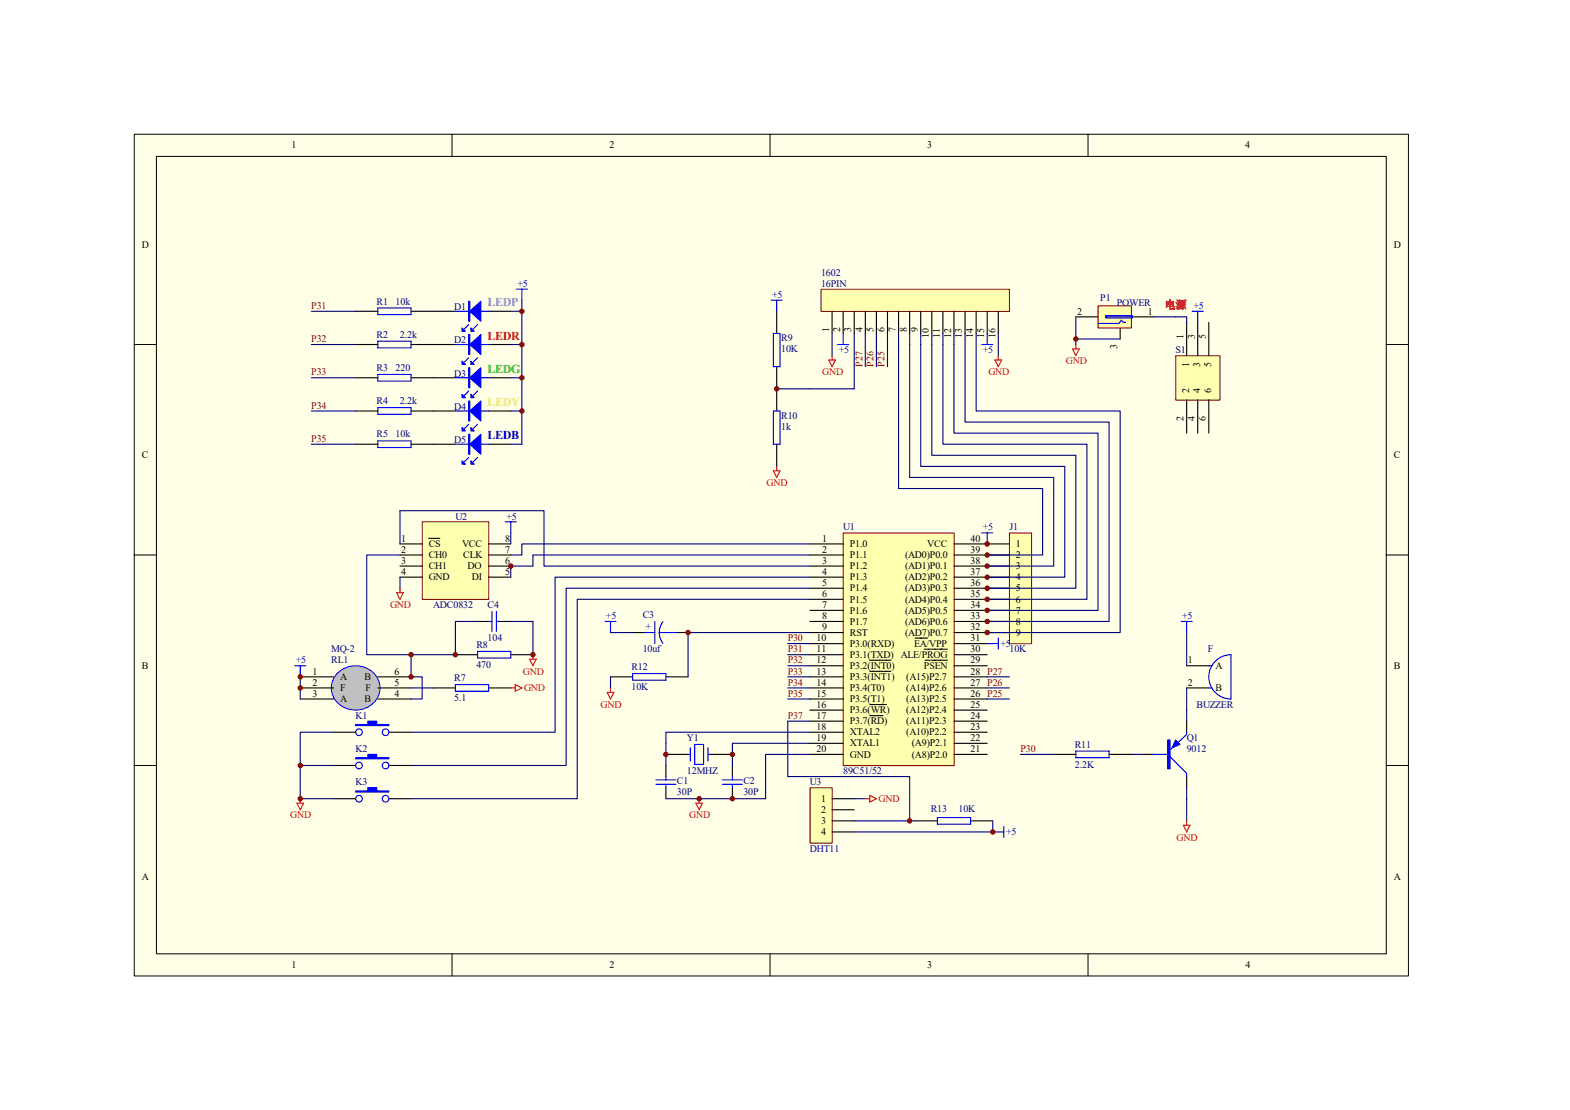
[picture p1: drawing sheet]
<svg xmlns="http://www.w3.org/2000/svg" width="297mm" height="210mm" viewBox="0 0 297 210" stroke-linecap="round" stroke-linejoin="round" font-family="sans-serif">
<path d="M25.4 25.4h241v159.3h-241z" fill="#ffffe8"/>
<g fill="none" stroke="#000" stroke-width=".19">
<path d="M25.4 25.4h241v159.3h-241zM29.6 29.6h232.7v150.9h-232.7zM85.5 25.4v4.2M145.7 25.4v4.2M205.8 25.4v4.2M25.4 65.2h4.2M262.2 65.2h4.2M25.4 105h4.2M262.2 105h4.2M25.4 144.8h4.2M262.2 144.8h4.2M85.5 180.5v4.2"/>
<path d="M145.7 180.5v4.2M205.8 180.5v4.2"/>
</g>
<path d="M119.7 119.7h2.1M128.1 119.7h2.1M224.5 126h4.2M224.5 130.2h4.2M126 144.8v2.1M126 149v2.1M138.5 144.8v2.1M138.5 149v2.1" fill="none" stroke="#000" stroke-width=".21"/>
<g fill="none" stroke="#00f" stroke-width=".21">
<path d="M121.8 119.7h2.1M123.9 117.6v4.2M124.7 119.7l.1 .9 .6 1.1M124.7 119.7h3.4M125.4 117.6l-.6 1.2-.1 .9M228.7 130.2h.6M228.7 126h.6M229.7 125.4a4.2 4.2 0 0 1 3.2-1.5v8.4a4.2 4.2 0 0 1-3.8-2.5 4.2 4.2 0 0 1 .6-4.4zM124.1 147.6h3.8M124.1 148.4h3.8M126 146.9v.7M126 148.4v.6"/>
<path d="M136.7 147.6h3.7M136.7 148.4h3.7M138.5 146.9v.7M138.5 148.4v.6"/>
</g>
<path d="M191 100.9h4.2v20.9h-4.2z" fill="#ffffb0"/>
<path d="M191 100.8h4.2v21h-4.2z" fill="none" stroke="#800000" stroke-width=".19"/>
<g fill="none" stroke="#000" stroke-width=".21">
<path d="M67.3 84.1h4.2M77.8 84.1h8.3M92.4 84.1h4.2M186.8 102.9h4.2M186.8 105h4.2M186.8 107.1h4.2M186.8 109.2h4.2M186.8 111.3h4.2M186.8 113.4h4.2M186.8 115.5h4.2M186.8 117.6h4.2M186.8 119.7h4.2"/>
<path d="M115.5 128.1h4.2M126 128.1h4.2M126 142.7h4.2M134.4 142.7h4.1M199.3 142.7h4.2M209.8 142.7h4.2"/>
</g>
<g fill="none" stroke="#00f" stroke-width=".21">
<path d="M97.7 54.7h2.1M98.7 54.7v2.1M71.5 83.4h6.3v1.3h-6.3zM86.1 84.1h6.3M88.7 86.6l-.9 .8M90.3 86.6l-.8 .8M114.4 117.6h2.1M115.5 117.6v2.1M223.4 117.6h2.1M224.5 117.6v2.1M119.7 127.4h6.3v1.3h-6.3zM130.2 142.7h.4"/>
<path d="M130.6 141.5v2.5M131.4 140.9h1.7v3.7h-1.7zM133.9 141.5v2.5M133.9 142.7h.5M203.5 142.1h6.3v1.3h-6.3z"/>
</g>
<path d="M130.2 119.7h23M224.5 119.7v6.3M153.2 138.5h-27.2v6.3M224.5 130.2v4.2M153.2 140.6h-14.7v4.2M153.2 142.7h-8.4v8.4h-18.8M224.5 151.1v4.2" fill="none" stroke="#000080" stroke-width=".21"/>
<path d="M114.9 131h1.2l-.6 1.3zM115.5 130.2v.8M131.6 152h1.3l-.6 1.2zM132.3 151.1v.9M223.9 156.1h1.2l-.6 1.3zM224.5 155.3v.8" fill="none" stroke="#f00" stroke-width=".21"/>
<g fill="#00f" stroke="#00f" stroke-width=".21">
<path d="M88.9 84.1l2.1-1.9v3.7z"/>
<path d="M87.4 87.2l.6 .6h-.6z"/>
<path d="M89.1 87.2l.6 .6h-.6z"/>
<path d="M88.7 82.2h.2v3.7h-.2z" fill-rule="evenodd"/>
</g>
<path d="M155.4 54.8h35.6v4.1h-35.6z" fill="#ffffb0"/>
<path d="M155.3 54.7h35.7v4.2h-35.7z" fill="none" stroke="#800000" stroke-width=".19"/>
<g fill="none" stroke="#000" stroke-width=".21">
<path d="M157.4 58.9v4.2M159.5 58.9v4.2M161.6 58.9v4.2M163.7 58.9v4.2M165.8 58.9v4.2M167.9 58.9v4.2M170 58.9v4.2M172.1 58.9v4.2M174.2 58.9v4.2M176.3 58.9v4.2M178.4 58.9v4.2M180.5 58.9v4.2"/>
<path d="M182.6 58.9v4.2M184.7 58.9v4.2M186.8 58.9v4.2M188.9 58.9v4.2"/>
</g>
<path d="M158.5 65.2h2.1M159.5 63.1v2.1M185.7 65.2h2.1M186.8 63.1v2.1" fill="none" stroke="#00f" stroke-width=".21"/>
<path d="M188.2 68.1h1.3l-.6 1.3zM188.9 67.3v.8M146.3 89.1h1.3l-.7 1.2zM146.9 88.2v.9" fill="none" stroke="#f00" stroke-width=".21"/>
<path d="M170 63.1v29.3h27.2v12.6h-10.4M172.1 63.1v27.2h27.2v16.8h-12.5M174.2 63.1v25.1h27.2v21h-14.6M176.3 63.1v23h27.2v25.2h-16.7M178.4 63.1v21h27.2v29.3h-18.8M180.5 63.1v18.9h27.2v33.5h-20.9M182.6 63.1v16.8h27.2v37.7h-23M184.7 63.1v14.7h27.2v41.9h-25.1" fill="none" stroke="#000080" stroke-width=".21"/>
<path d="M63.8 127.5a4.8 4.8 0 0 1 8 1.9 4.5 4.5 0 0 1-2 4.3 4.5 4.5 0 0 1-4.8 .1 4 4 0 0 1-1.2-6.3z" fill-rule="evenodd" fill="#c0c0c0" stroke="#00f" stroke-width=".19"/>
<g fill="none" stroke="#000" stroke-width=".21">
<path d="M146.9 58.9v4.2M203.5 59.9h4.2M214 59.9h4.2M146.9 69.4v8.4M211.9 62v2.1M146.9 84.1v4.1M90.3 117.6h2.1M94.5 117.6h2.1M56.8 128.1h6.3M56.8 130.2h6.3M56.8 132.3h6.3M71.5 128.1h6.3"/>
<path d="M71.5 130.2h6.3M71.5 132.3h6.3M82 130.2h4.1M86.1 123.9h4.2M92.4 130.2h4.2M96.6 123.9h4.2M224.5 136.4v2.1M216.1 142.7h2.1M224.5 146.9v2.1"/>
</g>
<g fill="none" stroke="#00f" stroke-width=".21">
<path d="M145.9 56.8h2.1M146.9 56.8v2.1M146.3 77.8h1.3v6.3h-1.3zM146.3 63.1h1.3v6.3h-1.3zM92.4 117.6h.7M93.1 115.7v3.8M93.9 117.6h.6M93.9 115.7v3.8M185.7 100.8h2.1M186.8 100.8v2.1M55.8 126h2.1M56.8 126v2.1"/>
<path d="M86.1 129.5h6.3v1.3h-6.3zM90.3 123.2h6.3v1.3h-6.3zM224.5 138.5v.5l-3.2 2.9M218 142.7h2.9M221.3 143.2l3.2 3.1v.6"/>
</g>
<path d="M156.8 68.1h1.2l-.6 1.3zM157.4 67.3v.8M96.6 130.2h.9M97.5 129.5l1.2 .7-1.2 .6zM100.2 124.7h1.2l-.6 1.3zM100.8 123.9v.8" fill="none" stroke="#f00" stroke-width=".21"/>
<path d="M157.4 63.1v4.2M161.6 63.1v10.5h-14.7M188.9 63.1v4.2M90.3 117.6h-4.2v6.3h-8.3v4.2M96.6 117.6h4.2v6.3M56.8 128.1v4.2M224.5 134.4v2M214 142.7h2.1M224.5 149v2.1" fill="none" stroke="#000080" stroke-width=".21"/>
<g fill="#00f" stroke="#00f" stroke-width=".21">
<path d="M222.4 140l.8 .9-1.4 .6z"/>
<path d="M220.9 140h.4v5.5h-.4z" fill-rule="evenodd"/>
</g>
<path d="M207.8 57.9h6.2v4.2h-6.2z" fill="#ffffb0"/>
<path d="M207.7 57.9h6.3v4.2h-6.3z" fill="none" stroke="#800000" stroke-width=".19"/>
<path d="M209.2 59.7h5v.5h-5zM209.2 59.9h5M213 61h-.5l-.4-.4-.4 .6h-4" fill="none" stroke="#00f" stroke-width=".21"/>
<path d="M203.5 59.9v4.2" fill="none" stroke="#000080" stroke-width=".21"/>
<path d="M222.5 67.4h8.3v8.3h-8.3z" fill="#ffffb0"/>
<path d="M222.4 67.3h8.4v8.4h-8.4z" fill="none" stroke="#800000" stroke-width=".19"/>
<path d="M224.5 61v6.3M224.5 75.7v6.3M226.6 61v6.3M226.6 75.7v6.3M228.7 61v6.3M228.7 75.7v6.3" fill="none" stroke="#000" stroke-width=".21"/>
<path d="M218.2 59.9h6.3v1.1M211.9 64.1h-8.4v1.1" fill="none" stroke="#000080" stroke-width=".21"/>
<path d="M225.5 58.9h2.1M226.6 58.9v2.1" fill="none" stroke="#00f" stroke-width=".21"/>
<path d="M202.9 66h1.3l-.7 1.3zM203.5 65.2v.8" fill="none" stroke="#f00" stroke-width=".21"/>
<path d="M159.6 100.9h20.9v44h-20.9z" fill="#ffffb0"/>
<path d="M159.5 100.8h21v44.1h-21z" fill="none" stroke="#800000" stroke-width=".19"/>
<g fill="none" stroke="#000" stroke-width=".21">
<path d="M153.2 102.9h6.3M153.2 105h6.3M153.2 107.1h6.3M153.2 109.2h6.3M153.2 111.3h6.3M153.2 113.4h6.3M153.2 115.5h6.3M153.2 117.6h6.3M153.2 119.7h6.3M180.5 102.9h6.3M180.5 105h6.3M180.5 107.1h6.3"/>
<path d="M180.5 109.2h6.3M180.5 111.3h6.3M180.5 113.4h6.3M180.5 115.5h6.3M180.5 117.6h6.3M180.5 119.7h6.3M153.2 121.8h6.3M153.2 123.9h6.3M153.2 126h6.3M153.2 128.1h6.3M153.2 130.2h6.3M153.2 132.3h6.3"/>
<path d="M153.2 134.4h6.3M153.2 136.4h6.3M153.2 138.5h6.3M164.5 124.9h4M164.5 127h4M164.5 133.3h3.2M164.5 135.4h2.6M173.1 120.7h2.3M174.8 122.8h4.4M175 124.9h.9M176.1 124.9h3.1M180.5 121.8h6.3"/>
<path d="M180.5 123.9h6.3M180.5 126h6.3M180.5 128.1h6.3M180.5 130.2h6.3M180.5 132.3h6.3M180.5 134.4h6.3M180.5 136.4h6.3M180.5 138.5h6.3M153.2 140.6h6.3M153.2 142.7h6.3M180.5 140.6h6.3M180.5 142.7h6.3"/>
</g>
<path d="M77.8 128.1h2.1v4.2h-2.1M77.8 130.2h4.2" fill="none" stroke="#000080" stroke-width=".21"/>
<path d="M79.9 98.8h12.6v14.6h-12.6z" fill="#ffffb0"/>
<path d="M79.9 98.7h12.6v14.7h-12.6z" fill="none" stroke="#800000" stroke-width=".19"/>
<g fill="none" stroke="#000" stroke-width=".21">
<path d="M67.3 58.9h4.2M77.8 58.9h8.3M92.4 58.9h4.2M67.3 71.5h4.2M67.3 77.8h4.2M67.3 65.2h4.2M77.8 71.5h8.3M77.8 77.8h8.3M77.8 65.2h8.3M92.4 71.5h4.2M92.4 77.8h4.2M92.4 65.2h4.2"/>
<path d="M75.7 102.9h4.2M75.7 105h4.2M75.7 107.1h4.2M75.7 109.2h4.2M81.1 101.9h2.1M92.4 102.9h4.2M92.4 105h4.2M92.4 107.1h4.2M92.4 109.2h4.2M63.1 138.5h4.2M73.6 138.5h4.2M63.1 144.8h4.2"/>
<path d="M63.1 151.1h4.2M73.6 144.8h4.2M73.6 151.1h4.2"/>
</g>
<g fill="#00f" stroke="#00f" stroke-width=".21">
<path d="M88.9 71.5l2.1-1.9v3.8z"/>
<path d="M87.4 74.6l.6 .6h-.6z"/>
<path d="M89.1 74.6l.6 .6h-.6z"/>
<path d="M88.9 77.8l2.1-1.9v3.7z"/>
<path d="M87.4 80.9l.6 .6h-.6z"/>
<path d="M89.1 80.9l.6 .6h-.6z"/>
<path d="M88.9 58.9l2.1-1.9v3.8z"/>
<path d="M87.4 62l.6 .7h-.6z"/>
<path d="M89.1 62l.6 .7h-.6z"/>
<path d="M88.9 65.2l2.1-1.9v3.8z"/>
<path d="M87.4 68.3l.6 .7h-.6z"/>
<path d="M89.1 68.3l.6 .7h-.6z"/>
<path d="M67.3 137.1h2.3v-.7h1.7v.7h2.3v.2h-6.3z" fill-rule="evenodd"/>
<path d="M67.3 143.4h2.3v-.7h1.7v.7h2.3v.2h-6.3z" fill-rule="evenodd"/>
<path d="M67.3 149.7h2.3v-.7h1.7v.7h2.3v.2h-6.3z" fill-rule="evenodd"/>
<path d="M88.7 69.6h.2v3.8h-.2z" fill-rule="evenodd"/>
<path d="M88.7 75.9h.2v3.7h-.2z" fill-rule="evenodd"/>
<path d="M88.7 57h.2v3.8h-.2z" fill-rule="evenodd"/>
<path d="M88.7 63.3h.2v3.8h-.2z" fill-rule="evenodd"/>
</g>
<g fill="none" stroke="#00f" stroke-width=".21">
<path d="M71.5 58.3h6.3v1.2h-6.3zM86.1 58.9h6.3M71.5 64.6h6.3v1.2h-6.3zM71.5 70.8h6.3v1.3h-6.3zM71.5 77.1h6.3v1.3h-6.3zM86.1 71.5h6.3M86.1 77.8h6.3M86.1 65.2h6.3M88.7 74l-.9 .8M88.7 61.4l-.9 .9M88.7 67.7l-.9 .8M90.3 74l-.8 .8"/>
<path d="M90.3 61.4l-.8 .9M90.3 67.7l-.8 .8M88.7 80.3l-.9 .8M90.3 80.3l-.8 .8M95.6 98.7h2.1M96.6 98.7v2.1M186.8 121.8h2.1M188.9 120.7v2.1"/>
<circle cx="67.9" cy="138.5" r=".63"/>
<circle cx="72.9" cy="138.5" r=".63"/>
<circle cx="67.9" cy="144.8" r=".63"/>
<circle cx="67.9" cy="151.1" r=".63"/>
<circle cx="72.9" cy="144.8" r=".63"/>
<circle cx="72.9" cy="151.1" r=".63"/>
</g>
<g fill="none" stroke="#000080" stroke-width=".21">
<path d="M58.9 58.9h8.4M96.6 58.9h2.1v25.2h-2.1M98.7 56.8v2.1M58.9 65.2h8.4M58.9 71.5h8.4M58.9 77.8h8.4M96.6 65.2h2.1M96.6 71.5h2.1M96.6 77.8h2.1M163.7 63.1v6.3M165.8 63.1v6.3M167.9 63.1v6.3"/>
<path d="M58.9 84.1h8.4M75.7 96.6h27.2v10.5h50.3M75.7 105h-6.3v18.9h8.4M75.7 109.2v2.1M96.6 107.1v2.1M115.5 119.7h4.2M130.2 119.7v8.4M153.2 113.4h-44v37.7h-31.4M153.2 109.2h-48.2v29.3h-27.2M153.2 111.3h-46.1v33.5h-29.3M153.2 105h-52.4v2.1M63.1 138.5h-6.3v12.6h6.3"/>
<path d="M115.5 128.1v2.1M149 128.1h4.2M149 130.2h4.2M149 132.3h4.2M149 121.8h4.2M149 123.9h4.2M149 126h4.2M149 136.4h4.2M186.8 128.1h4.2M186.8 130.2h4.2M186.8 132.3h4.2M56.8 144.8h6.3"/>
<path d="M193 142.7h6.3"/>
</g>
<path d="M75 112.1h1.3l-.6 1.3zM75.7 111.3v.8M56.2 152h1.2l-.6 1.2zM56.8 151.1v.9" fill="none" stroke="#f00" stroke-width=".21"/>
<path d="M153.3 149.1h4.1v10.4h-4.1z" fill="#ffffb0"/>
<path d="M153.2 149.1h4.2v10.4h-4.2z" fill="none" stroke="#800000" stroke-width=".19"/>
<path d="M157.4 151.1h4.2M157.4 153.2h4.2M157.4 155.3h4.2M157.4 157.4h4.2M173.1 155.3h4.2M183.6 155.3h4.2" fill="none" stroke="#000" stroke-width=".21"/>
<path d="M75.7 96.6v6.3M96.6 107.1h4.2M96.6 100.8v2.1M153.2 102.9h-54.5v2.1h-2.1M149 136.4v10.5h23.1v8.4M161.6 151.1h2.1M161.6 155.3h11.5M187.8 155.3v2.1h-26.2" fill="none" stroke="#000080" stroke-width=".21"/>
<path d="M177.3 154.7h6.3v1.2h-6.3zM187.8 157.4h2.1M189.9 156.4v2.1" fill="none" stroke="#00f" stroke-width=".21"/>
<path d="M163.7 151.1h.8M164.5 150.5l1.3 .6-1.3 .6z" fill="none" stroke="#f00" stroke-width=".21"/>
<g fill="#800000" stroke="#800000" stroke-width=".19">
<circle cx="138.6" cy="151.1" r=".42"/>
<circle cx="130.2" cy="119.7" r=".42"/>
<circle cx="186.8" cy="102.9" r=".42"/>
<circle cx="186.8" cy="105" r=".42"/>
<circle cx="186.8" cy="107.1" r=".42"/>
<circle cx="186.8" cy="109.2" r=".42"/>
<circle cx="186.8" cy="111.3" r=".42"/>
<circle cx="186.8" cy="113.4" r=".42"/>
<circle cx="186.8" cy="115.5" r=".42"/>
<circle cx="186.8" cy="117.6" r=".42"/>
<circle cx="186.8" cy="119.7" r=".42"/>
<circle cx="126" cy="142.7" r=".42"/>
<circle cx="138.6" cy="142.7" r=".42"/>
<circle cx="132.3" cy="151.1" r=".42"/>
<circle cx="56.8" cy="128.1" r=".42"/>
<circle cx="56.8" cy="130.2" r=".42"/>
<circle cx="77.8" cy="128.1" r=".42"/>
<circle cx="86.1" cy="123.9" r=".42"/>
<circle cx="100.8" cy="123.9" r=".42"/>
<circle cx="77.8" cy="123.9" r=".42"/>
<circle cx="146.9" cy="73.6" r=".42"/>
<circle cx="203.5" cy="64.1" r=".42"/>
<circle cx="96.6" cy="107.1" r=".42"/>
<circle cx="56.8" cy="144.8" r=".42"/>
<circle cx="187.8" cy="157.4" r=".42"/>
<circle cx="172.1" cy="155.3" r=".42"/>
<circle cx="98.7" cy="58.9" r=".42"/>
<circle cx="98.7" cy="65.2" r=".42"/>
<circle cx="98.7" cy="71.5" r=".42"/>
<circle cx="98.7" cy="77.8" r=".42"/>
<circle cx="56.8" cy="151.1" r=".42"/>
</g>
<text font-size="2.3" fill="#f0f" x="92.2" y="58">LEDP</text>
<text font-size="2.3" fill="#f00" x="92.2" y="64.3">LEDR</text>
<text font-size="2.3" fill="#00bf00" x="92.2" y="70.5">LEDG</text>
<text font-size="2.3" fill="#fe0" x="92.2" y="76.8">LEDY</text>
<text font-size="2.3" fill="#00f" x="92.2" y="83.1">LEDB</text>
<text font-size="2.1" fill="#f00" x="220.3" y="58.4">电源 +5</text>
<g font-size="1.9">
<text x="55.1" y="28.1">1</text>
<text x="115.3" y="28.1">2</text>
<text x="175.4" y="28.1">3</text>
<text x="235.6" y="28.1">4</text>
<text x="26.8" y="46.9">D</text>
<text x="263.7" y="46.9">D</text>
<text x="203.8" y="59.5">2</text>
<text x="217.2" y="59.5">1</text>
<text x="156.8" y="62.9" transform="rotate(-90 156.8 62.9)">1</text>
<text x="159" y="62.9" transform="rotate(-90 159 62.9)">2</text>
<text x="161" y="62.9" transform="rotate(-90 161 62.9)">3</text>
<text x="163.2" y="62.9" transform="rotate(-90 163.2 62.9)">4</text>
<text x="165.2" y="62.9" transform="rotate(-90 165.2 62.9)">5</text>
<text x="167.3" y="62.9" transform="rotate(-90 167.3 62.9)">6</text>
<text x="169.4" y="62.9" transform="rotate(-90 169.4 62.9)">7</text>
<text x="171.5" y="62.9" transform="rotate(-90 171.5 62.9)">8</text>
<text x="173.6" y="62.9" transform="rotate(-90 173.6 62.9)">9</text>
<text x="175.7" y="63.9" transform="rotate(-90 175.7 63.9)">10</text>
<text x="177.8" y="63.9" transform="rotate(-90 177.8 63.9)">11</text>
<text x="179.9" y="63.9" transform="rotate(-90 179.9 63.9)">12</text>
<text x="182" y="63.9" transform="rotate(-90 182 63.9)">13</text>
<text x="184.1" y="63.9" transform="rotate(-90 184.1 63.9)">14</text>
<text x="186.2" y="63.9" transform="rotate(-90 186.2 63.9)">15</text>
<text x="188.3" y="63.9" transform="rotate(-90 188.3 63.9)">16</text>
<text x="223.9" y="64.1" transform="rotate(-90 223.9 64.1)">1</text>
<text x="226" y="64.1" transform="rotate(-90 226 64.1)">3</text>
<text x="228.1" y="64.1" transform="rotate(-90 228.1 64.1)">5</text>
<text x="211.3" y="66" transform="rotate(-90 211.3 66)">3</text>
<text x="225" y="69.4" transform="rotate(-90 225 69.4)">1</text>
<text x="227.1" y="69.4" transform="rotate(-90 227.1 69.4)">3</text>
<text x="229.1" y="69.4" transform="rotate(-90 229.1 69.4)">5</text>
<text x="225" y="74.4" transform="rotate(-90 225 74.4)">2</text>
<text x="227.1" y="74.4" transform="rotate(-90 227.1 74.4)">4</text>
<text x="229.1" y="74.4" transform="rotate(-90 229.1 74.4)">6</text>
<text x="223.9" y="79.6" transform="rotate(-90 223.9 79.6)">2</text>
<text x="226" y="79.6" transform="rotate(-90 226 79.6)">4</text>
<text x="228.1" y="79.6" transform="rotate(-90 228.1 79.6)">6</text>
<text x="26.8" y="86.7">C</text>
<text x="263.7" y="86.7">C</text>
<text x="75.9" y="102.5">1</text>
<text x="75.9" y="104.6">2</text>
<text x="75.9" y="106.7">3</text>
<text x="81.1" y="103.5">CS</text>
<text x="81.1" y="105.6">CH0</text>
<text x="81.1" y="107.7">CH1</text>
<text x="87.4" y="103.5">VCC</text>
<text x="87.6" y="105.6">CLK</text>
<text x="88.4" y="107.7">DO</text>
<text x="95.6" y="106.7">6</text>
<text x="95.6" y="104.6">7</text>
<text x="95.6" y="102.5">8</text>
<text x="155.5" y="102.5">1</text>
<text x="155.5" y="104.6">2</text>
<text x="155.5" y="106.7">3</text>
<text x="160.8" y="103.5">P1.0</text>
<text x="160.8" y="105.6">P1.1</text>
<text x="160.8" y="107.7">P1.2</text>
<text x="171.2" y="107.7">(AD1)P0.1</text>
<text x="171.2" y="105.6">(AD0)P0.0</text>
<text x="175.4" y="103.5">VCC</text>
<text x="183.6" y="106.7">38</text>
<text x="183.6" y="104.6">39</text>
<text x="183.6" y="102.5">40</text>
<text x="192.2" y="103.5">1</text>
<text x="192.2" y="105.6">2</text>
<text x="192.2" y="107.7">3</text>
<text x="75.9" y="108.8">4</text>
<text x="81.1" y="109.8">GND</text>
<text x="89.3" y="109.8">DI</text>
<text x="95.6" y="108.8">5</text>
<text x="155.5" y="108.8">4</text>
<text x="155.5" y="110.9">5</text>
<text x="155.5" y="112.9">6</text>
<text x="160.8" y="109.8">P1.3</text>
<text x="160.8" y="111.9">P1.4</text>
<text x="171.2" y="111.9">(AD3)P0.3</text>
<text x="171.2" y="109.8">(AD2)P0.2</text>
<text x="183.6" y="112.9">35</text>
<text x="183.6" y="110.9">36</text>
<text x="183.6" y="108.8">37</text>
<text x="192.2" y="109.8">4</text>
<text x="192.2" y="111.9">5</text>
<text x="155.5" y="115.1">7</text>
<text x="155.5" y="117.1">8</text>
<text x="155.5" y="119.3">9</text>
<text x="160.8" y="114">P1.5</text>
<text x="160.8" y="116.1">P1.6</text>
<text x="160.8" y="118.2">P1.7</text>
<text x="171.2" y="118.2">(AD6)P0.6</text>
<text x="171.2" y="116.1">(AD5)P0.5</text>
<text x="171.2" y="114">(AD4)P0.4</text>
<text x="183.6" y="119.3">32</text>
<text x="183.6" y="117.1">33</text>
<text x="183.6" y="115.1">34</text>
<text x="192.2" y="114">6</text>
<text x="192.2" y="116.1">7</text>
<text x="192.2" y="118.2">8</text>
<text x="154.5" y="121.3">10</text>
<text x="154.5" y="123.4">11</text>
<text x="154.5" y="125.5">12</text>
<text x="160.8" y="120.3">RST</text>
<text x="160.8" y="122.4">P3.0(RXD)</text>
<text x="160.8" y="124.5">P3.1(TXD) ALE/PROG</text>
<text x="171.2" y="120.3">(AD7)P0.7</text>
<text x="172.9" y="122.4">EA/VPP</text>
<text x="183.6" y="125.5">29</text>
<text x="183.6" y="123.4">30</text>
<text x="183.6" y="121.3">31</text>
<text x="192.2" y="120.3">9</text>
<text x="224.7" y="125.5">1</text>
<text x="26.8" y="126.6">B</text>
<text x="59.1" y="127.6">1</text>
<text x="59.1" y="129.7">2</text>
<text x="59.1" y="131.8">3</text>
<text x="64.3" y="128.7">A</text>
<text x="64.3" y="130.8">F</text>
<text x="69" y="128.7">B</text>
<text x="69.2" y="130.8">F</text>
<text x="74.6" y="131.8">4</text>
<text x="74.6" y="129.7">5</text>
<text x="74.6" y="127.6">6</text>
<text x="154.5" y="127.6">13</text>
<text x="154.5" y="129.7">14</text>
<text x="154.5" y="131.8">15</text>
<text x="160.8" y="126.6">P3.2(INT0)</text>
<text x="160.8" y="128.7">P3.3(INT1)</text>
<text x="160.8" y="130.8">P3.4(T0)</text>
<text x="171.4" y="130.8">(A14)P2.6</text>
<text x="171.4" y="128.7">(A15)P2.7</text>
<text x="174.8" y="126.6">PSEN</text>
<text x="183.6" y="131.8">26 P25</text>
<text x="183.6" y="129.7">27 P26</text>
<text x="183.6" y="127.6">28 P27</text>
<text x="224.7" y="129.7">2</text>
<text x="230" y="126.6">A</text>
<text x="230" y="130.8">B</text>
<text x="263.7" y="126.6">B</text>
<text x="64.3" y="132.8">A</text>
<text x="69" y="132.8">B</text>
<text x="154.5" y="133.9">16</text>
<text x="154.5" y="136">17</text>
<text x="160.8" y="132.8">P3.5(T1)</text>
<text x="160.8" y="135">P3.6(WR)</text>
<text x="160.8" y="137">P3.7(RD)</text>
<text x="171.4" y="137">(A11)P2.3</text>
<text x="171.4" y="135">(A12)P2.4</text>
<text x="171.4" y="132.8">(A13)P2.5</text>
<text x="183.6" y="136">24</text>
<text x="183.6" y="133.9">25</text>
<text x="154.5" y="138.1">18</text>
<text x="154.5" y="140.2">19</text>
<text x="154.5" y="142.3">20</text>
<text x="160.8" y="139.1">XTAL2</text>
<text x="160.8" y="141.2">XTAL1</text>
<text x="160.8" y="143.3">GND</text>
<text x="171.4" y="139.1">(A10)P2.2</text>
<text x="172.5" y="143.3">(A8)P2.0</text>
<text x="172.5" y="141.2">(A9)P2.1</text>
<text x="183.6" y="142.3">21</text>
<text x="183.6" y="140.2">22</text>
<text x="183.6" y="138.1">23</text>
<text x="155.3" y="151.7">1</text>
<text x="155.3" y="153.8">2</text>
<text x="155.3" y="155.9">3</text>
<text x="155.3" y="158">4</text>
<text x="26.8" y="166.4">A</text>
<text x="263.7" y="166.4">A</text>
<text x="55.1" y="183.2">1</text>
<text x="115.3" y="183.2">2</text>
<text x="175.4" y="183.2">3</text>
<text x="235.6" y="183.2">4</text>
</g>
<g font-size="1.9" fill="#000080">
<text x="155.3" y="52.2">1602</text>
<text x="71.2" y="57.6">R1</text>
<text x="74.8" y="57.6">10k</text>
<text x="85.9" y="58.7">D1</text>
<text x="155.3" y="54.3">16PIN</text>
<text x="208.2" y="57">P1</text>
<text x="211.3" y="57.8">POWER</text>
<text x="71.2" y="63.9">R2</text>
<text x="75.7" y="63.9">2.2k</text>
<text x="85.9" y="64.9">D2</text>
<text x="147.8" y="64.5">R9</text>
<text x="71.2" y="70.2">R3</text>
<text x="74.8" y="70.2">220</text>
<text x="85.9" y="71.2">D3</text>
<text x="147.8" y="66.6">10K</text>
<text x="222.4" y="66.8">S1</text>
<text x="71.2" y="76.5">R4</text>
<text x="75.7" y="76.5">2.2k</text>
<text x="85.9" y="77.5">D4</text>
<text x="71.2" y="82.8">R5</text>
<text x="74.8" y="82.8">10k</text>
<text x="85.9" y="83.8">D5</text>
<text x="147.8" y="79.2">R10</text>
<text x="147.8" y="81.3">1k</text>
<text x="86.1" y="98.3">U2</text>
<text x="159.5" y="100.4">U1</text>
<text x="191" y="100.4">J1</text>
<text x="82" y="115.1">ADC0832</text>
<text x="92.2" y="115.1">C4</text>
<text x="121.6" y="116.9">C3</text>
<text x="123.3" y="119" transform="rotate(-90 123.3 119)">+</text>
<text x="62.7" y="125.5">RL1</text>
<text x="62.7" y="123.4">MQ-2</text>
<text x="90.1" y="122.6">R8</text>
<text x="92.2" y="121.3">104</text>
<text x="121.6" y="123.4">10uf</text>
<text x="191" y="123.4">10K</text>
<text x="228.5" y="123.4">F</text>
<text x="85.9" y="128.9">R7</text>
<text x="90.1" y="126.4">470</text>
<text x="119.5" y="126.8">R12</text>
<text x="119.5" y="130.6">10K</text>
<text x="67.3" y="136">K1</text>
<text x="85.9" y="132.6">5.1</text>
<text x="226.4" y="133.9">BUZZER</text>
<text x="67.3" y="142.3">K2</text>
<text x="130" y="140.2">Y1</text>
<text x="203.3" y="141.4">R11</text>
<text x="224.5" y="140.2">Q1</text>
<text x="224.5" y="142.3">9012</text>
<text x="67.3" y="148.6">K3</text>
<text x="128.1" y="148.4">C1</text>
<text x="130" y="146.5">12MHZ</text>
<text x="140.6" y="148.4">C2</text>
<text x="153.2" y="148.6">U3</text>
<text x="159.5" y="146.5">89C51/52</text>
<text x="203.3" y="145.2">2.2K</text>
<text x="128.1" y="150.5">30P</text>
<text x="140.6" y="150.5">30P</text>
<text x="176.1" y="153.6">R13</text>
<text x="181.3" y="153.6">10K</text>
<text x="153.2" y="161.2">DHT11</text>
</g>
<g font-size="1.9" fill="#800000">
<text x="58.9" y="58.5">P31</text>
<text x="58.9" y="64.7">P32</text>
<text x="58.9" y="71">P33</text>
<text x="163.2" y="69.4" transform="rotate(-90 163.2 69.4)">P27</text>
<text x="165.2" y="69.4" transform="rotate(-90 165.2 69.4)">P26</text>
<text x="167.3" y="69.4" transform="rotate(-90 167.3 69.4)">P25</text>
<text x="58.9" y="77.3">P34</text>
<text x="58.9" y="83.6">P35</text>
<text x="149" y="121.3">P30</text>
<text x="149" y="123.4">P31</text>
<text x="149" y="125.5">P32</text>
<text x="149" y="127.6">P33</text>
<text x="149" y="129.7">P34</text>
<text x="149" y="131.8">P35</text>
<text x="149" y="136">P37</text>
<text x="193" y="142.3">P30</text>
</g>
<g font-size="1.9" fill="#00f">
<text x="97.9" y="54.3">+5</text>
<text x="146.1" y="56.3">+5</text>
<text x="158.7" y="66.8">+5</text>
<text x="185.9" y="66.8">+5</text>
<text x="95.8" y="98.3">+5</text>
<text x="185.9" y="100.4">+5</text>
<text x="114.6" y="117.1">+5</text>
<text x="223.6" y="117.1">+5</text>
<text x="56" y="125.5">+5</text>
<text x="189.3" y="122.4">+5</text>
<text x="190.3" y="158">+5</text>
</g>
<g font-size="1.9" fill="#f00">
<text x="155.5" y="71">GND</text>
<text x="187" y="71">GND</text>
<text x="201.6" y="68.9">GND</text>
<text x="145" y="92">GND</text>
<text x="73.8" y="115.1">GND</text>
<text x="98.9" y="127.6">GND</text>
<text x="99.1" y="130.8">GND</text>
<text x="113.6" y="133.9">GND</text>
<text x="54.9" y="154.9">GND</text>
<text x="130.4" y="154.9">GND</text>
<text x="166.2" y="151.7">GND</text>
<text x="222.6" y="159">GND</text>
</g>
</svg>
